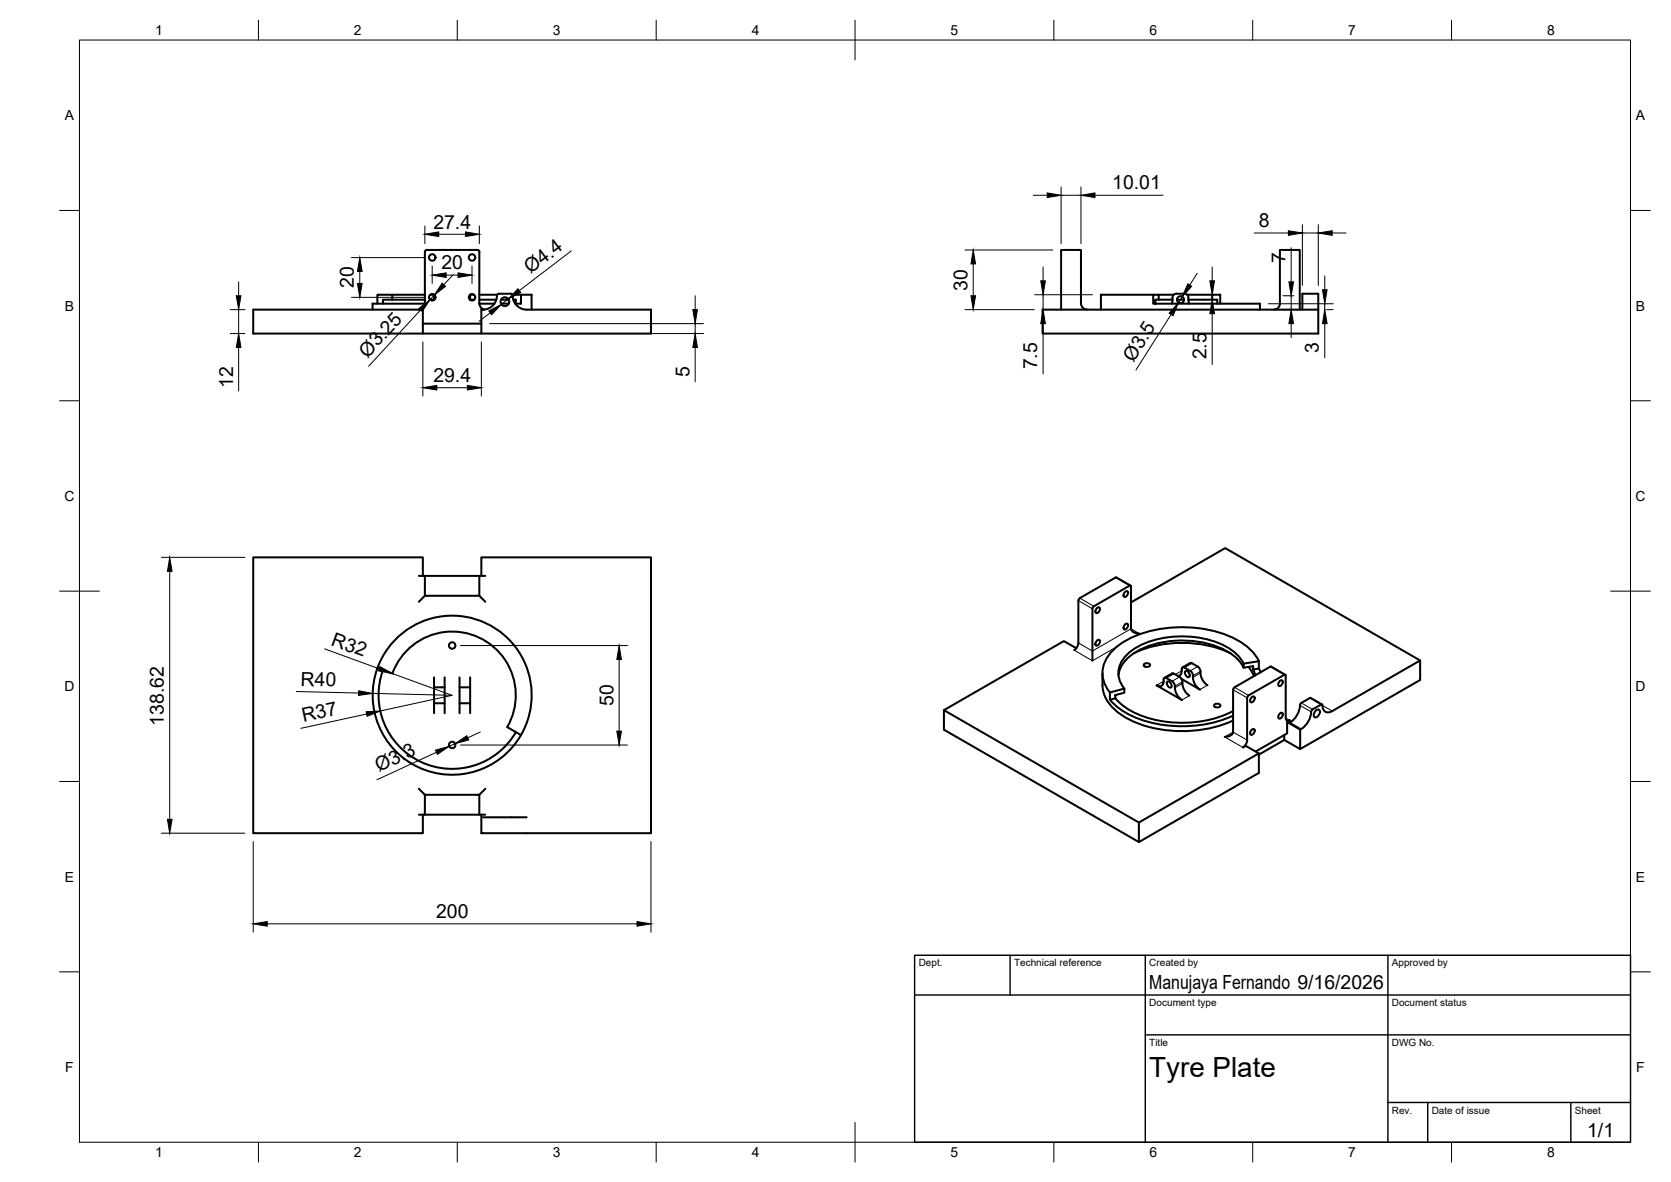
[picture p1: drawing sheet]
<svg xmlns="http://www.w3.org/2000/svg" width="420mm" height="297mm" viewBox="0 0 420 297" stroke-linecap="round" stroke-linejoin="round" font-family="sans-serif">
<!-- layer: Visible -->
<g fill="none" stroke="#000" stroke-width=".51">
<path d="M94.9 76.3v-2.2h3.7v1.2h-2.3v1M98.6 75.3h8.2M98.6 74.1h8.2M106.8 76.3h-13.1v1.5M106.8 76.3a1.49 1.49 0 0 1-1.5 1.5M108.1 75.3h1M108.2 74.1l.9-.1v1.4M118.2 75.3h1M119.2 74.1l-1-.1v1.4M120.5 63.3v13h3.8M120.5 75.3h4.3M120.5 74.1h4.5"/>
<path d="M120.5 63.3v-.2l-.5-.3-12.9 .1-.3 .4v13M120.5 76.3a1.49 1.49 0 0 0 1.3 1.5M125.4 73.8h3l.5 .3a3.6 3.6 0 0 0 3.5 3.7h31.3v6h-100v-6h42.6v6M125.4 73.8l-.4 .3a3.6 3.6 0 0 1-4 3.7v6M125.9 76.3h2M125.9 75.3h1.6M127.5 74.9v.4h.4M128.9 74.1h2.1M129.1 75.3h.6v1M129.6 76.3h1.4v-2.2h2.7v3.7M273.3 77.8a1.52 1.52 0 0 1-1.5-1.5v-13.5h-5v15M290 74.1h-13.2v3.7"/>
<path d="M290.5 76.3v-1h.8v-1.2h-1.3v2.2h26.8v1.5M291.3 75.3h3.5M291.3 74.1h3.8M294.8 75.3a1.17 1.17 0 0 1 1-1.5h2a1.08 1.08 0 0 1 1 1.5M294.8 75.3l-.2 1M295.9 75.3h1.8M298.5 74.1h6.3M298.8 75.3l.2 1M298.8 75.3h6M306.1 76.3v-1h-1.3v-1.2h2v2.2M320.3 77.8a1.49 1.49 0 0 0 1.5-1.5v-13.5h5v15M327.5 77.8v-4h4v10h-69.4v-6h69.4"/>
<path d="M106.3 81.3h14.7M105.3 144.7h16.7M106.3 144.7v-4.6h-42.6v69.3h42.6v-4.7M106.8 144.7v5h13.7v-5M106.8 149.7l-1.5 1.5M120.5 149.7l1.5 1.5M121 144.7v-4.6h42.7v69.3h-42.7v-4.7M271.1 150.9v10.7M274.7 153v13.1M275 152.4l9-5.2h.3l.1 10.8a1.89 1.89 0 0 0 2.1 1.2M275.1 152.4l-.4 .6M275.8 152.9l.4-.3a.76 .76 0 0 1 .2 1 .76 .76 0 0 1-.9 .3v-.5z"/>
<path d="M280.7 145.1l3.6 2.1M280.7 145.1l-9.2 5.2-.3 .6M282.8 148.8l.5-.3a.76 .76 0 0 1 .2 1 .76 .76 0 0 1-1 .3v-.5zM282.8 157l.5-.3a.76 .76 0 0 1 .2 1 .76 .76 0 0 1-1 .3v-.5zM284.4 151.4l23.7-13.7 49 28.3-22.1 12.7a1.58 1.58 0 0 1-1.9 .1 1.58 1.58 0 0 1-.6-1.7h-.3l-2.3 1.3a6.6 6.6 0 0 1-2.7 4.8l-.3 .2M94.9 167.9l3.7 1.4M96.3 168.4a18.5 18.5 0 0 0 9.6 23.1 18.5 18.5 0 0 0 23.8-7.5M98.7 169.2a16 16 0 0 1 21.8-9 16 16 0 0 1 7 22.5M109.1 170.2v9M109.1 176.7h2.7M109.1 172.7h2.7M111.8 170.2v9"/>
<path d="M115.5 170.2v9M115.5 176.7h2.7M115.5 172.7h2.7M118.2 170.2v9M237.3 178.5v4.9l49.1 28.2 30.1-17.4v-4.9M270.6 162.9l-3.1-1.8-30.2 17.4 49.1 28.2 30.1-17.4-3.3-1.9-.7 .4 .9-1 .2-.8 .1-10.9 .2-.3 9.2-5.3 .2 .3v11a.63 .63 0 0 0 1 .2l-.7 .4v2.9l-7.9 4.6M271.1 161.5l-.2 .9-.8 1M275.8 161l.4-.2a.76 .76 0 0 1 .2 1 .76 .76 0 0 1-.9 .3v-.5zM277.2 169.1a10.5 10.5 0 0 0 1.2 7.1 18.4 18.4 0 0 0 11.8 6.8 32.2 32.2 0 0 0 19.9-2M279.1 174l3.6-1v1.1l-2.3 .6v.8l-1.3 .4zM279.1 175.9a21.4 21.4 0 0 0 13.8 6.3 31.9 31.9 0 0 0 17.2-2.4M280.5 175.5a20.2 20.2 0 0 0 13.3 6 28.6 28.6 0 0 0 16.3-2.8"/>
<path d="M285 164.2a29.5 29.5 0 0 1 24.4 0M287.6 166.9a.84 .84 0 0 1 .9-.3 .84 .84 0 0 1 .6 .7 .84 .84 0 0 1-.8 .3 .84 .84 0 0 1-.7-.7zM292.6 171.2a1.08 1.08 0 0 1-.5 1.1 1.08 1.08 0 0 1-1.3-.1l6.4 3.7a3.9 3.9 0 0 1-1.8-3.1M293.6 171.3a1.02 1.02 0 0 1 .8 1.5 1.02 1.02 0 0 1-.8-1.5zM294.7 169.2l.5 .1a2.84 2.84 0 0 1 2.1 1.7 4.2 4.2 0 0 0 1.8 3.8M294.7 169.3l-1.9 1.1M294.7 171.2l-1.7-.9-.4 .2v.7M294.7 171.2l.5 .5 .2 .7M295.4 172.4v.5M297.1 168.2v.4a1.11 1.11 0 0 1-.9 1.3M297.1 168.2l.2-.5 .5 .1 1.7 1 .5 1M298.1 168.6a1.02 1.02 0 0 1 .9 1.6 1.02 1.02 0 0 1-.9-1.6z"/>
<path d="M299.7 166.7l1.4 .8 .7 .9a4.2 4.2 0 0 0 1.8 3.8M299.7 166.7l-.5-.1-1.9 1.1M300 169.8l-.1 .4a3.9 3.9 0 0 0 1.8 3.1l-4.6-2.7M305.3 177.1a.84 .84 0 0 1 .9-.3 .84 .84 0 0 1 .6 .7 .84 .84 0 0 1-.9 .3 .84 .84 0 0 1-.6-.7zM310 173.3v10.7M312.7 166.8l3.8-.6v1.8l-1.4 .2v-.8l-2.4 .4zM312.7 166.8a13.4 13.4 0 0 0-9.4-6.2 24.4 24.4 0 0 0-18.6 2.8 6.6 6.6 0 0 0-3.1 7.9l1.1 1.7M312.7 167.8a12.3 12.3 0 0 0-7.7-5.7 25.4 25.4 0 0 0-19.4 1.7 8.4 8.4 0 0 0-4.4 5.9M313.9 167.6l1.4 2.3M314.7 175.3l.4-.3a.76 .76 0 0 1 .2 1 .76 .76 0 0 1-.9 .3v-.5zM315.1 168.2l.5 1.5M316.5 166.2a15.2 15.2 0 0 0-9.3-7.1 31.6 31.6 0 0 0-24.6 2.2 9.5 9.5 0 0 0-5.4 8.6 8 8 0 0 0 1.9 4.1"/>
<path d="M316.6 168l.3 1M321.7 179.4l.5-.3a.76 .76 0 0 1 .2 1 .76 .76 0 0 1-1 .3v-.5zM321.7 171.2l.5-.3a.76 .76 0 0 1 .2 1 .76 .76 0 0 1-1 .3v-.5zM323.2 169.6l-3.6-2.1h-.2l-9 5.2-.3 .6M330.8 178.6l.3-.2h.5a1.24 1.24 0 0 1-1 1.8 1.09 1.09 0 0 1 .2-1.6zM332.4 177l-2.9-1.6-2.3 1.2a1.33 1.33 0 0 0-.4 1.4 5.6 5.6 0 0 1-2.4 3.5M357.1 166v4.9l-30.2 17.3M105.3 198.2l1.5 1.5M122 198.2l-1.5 1.5M127.5 182.7l3.5 2M310.1 184a1.88 1.88 0 0 1-2.2 1.2M314.7 183.4l.4-.2a.76 .76 0 0 1 .2 1 .76 .76 0 0 1-.9 .3v-.5z"/>
<path d="M322.9 186l-6.4 3.6M323.6 181.4l3.3 2v4.8l-4-2.2v-1.3M105.3 204.7h16.7M106.8 204.7v-5h13.7v5M121.4 205.4h11M286.4 206.7v4.9"/>
<circle cx="108.7" cy="74.7" r=".81"/>
<circle cx="108.7" cy="64.7" r=".81"/>
<circle cx="118.7" cy="64.7" r=".81"/>
<circle cx="118.7" cy="74.7" r=".81"/>
<circle cx="126.9" cy="75.8" r="1.1"/>
<circle cx="296.8" cy="75.3" r=".88"/>
<circle cx="113.7" cy="162.2" r=".81"/>
<circle cx="113.7" cy="174.7" r="20"/>
<circle cx="113.7" cy="187.2" r=".81"/>
</g>
<!-- layer: Visible Narrow -->
<g fill="none" stroke="#000" stroke-width=".25">
<path d="M271.1 150.9l3.6 2.1M271.5 150.3l3.5 2.1M280.5 145.1l3.5 2.1M285.5 159.8l1-.6-2.1-1.2-9.7 5.6-3.6-2M281 162.4l-6.3 3.7-4.6-2.7M292.1 171.5l.4 .2M292.6 171.2l-1.8 1M294.1 169.6l.5 .1M295.2 169.3l-1.9 1.1M296.6 170.1l-1.9 1.1M297.1 168.6l-1.5 .9M297.3 171.8l-1.9 1.1"/>
<path d="M297.3 171.4l-1.9 1M299.1 174.8l-1.9 1.1M299.7 166.7l-1.9 1.1M301.1 167.5l-1.8 1.1M301.8 169.1l-1.8 1.1M301.8 168.7l-1.8 1.1M303.6 172.2l-1.9 1.1M310 173.3l3.6 2.1M310.4 172.7l3.5 2.1M319.4 167.5l3.5 2.1M326.9 177.3l2.8 1.6M327.2 176.6l2.8 1.7"/>
<path d="M329.3 175.4l2.8 1.7M332.5 177.3l2.5 1.4M313.6 186l-3.6-2-2.1 1.2 4.6 2.6M323.3 180.4l1 .6M324.4 181.6l2.8 1.6"/>
</g>
<!-- layer: BORDER -->
<g fill="none" stroke="#000" stroke-width=".25">
<path d="M20 10.1h390v276.9h-390zM65 5.1v5M115 5.1v5M165 5.1v5M215 5.1v10M265 5.1v5M315 5.1v5M365 5.1v5M15 52.9h5M410 52.9h5M15 100.7h5M410 100.7h5"/>
<path d="M15 148.6h10M405 148.6h10M15 196.4h5M410 196.4h5M15 244.2h5M410 244.2h5M65 287v5M115 287v5M165 287v5M215 282.1v9.9M265 287v5M315 287v5"/>
<path d="M365 287v5"/>
</g>
<!-- layer: TITLEBLOCK -->
<path d="M230 240.1h180v46.9h-180zM230 250h180M254 240.1v9.9M288 240.1v46.9M349 240.1v46.9M288 260.1h122M349 277.1h61M359 277.1v9.9M395 277.1v9.9" fill="none" stroke="#000" stroke-width=".36"/>
<!-- layer: FD_Dimensions -->
<g fill="none" stroke="#000" stroke-width=".25">
<path d="M106.8 56.8v4.4M110.3 58.9h6.7M120.5 56.8v4.4M259.8 49.1h3.5M266.8 47v14.2M266.8 49.1h5M271.8 47v14.2M275.3 49.1h17.1M315.4 58.6h8.6M327.5 56.5v15.2M327.5 58.6h4M331.5 56.5v15.2"/>
<path d="M335 58.6h3.5M57.9 77.8h3.7M60 70.8v3.5M60 77.8v6M88.4 64.7h18.2M88.4 74.7h18.2M90.5 68.2v3M105.7 77.9l-13 14.1M108.7 66.8v4.4M109.2 74.1l-1.1 1.2M112.2 69.1h3M114 69l-2.4 2.6"/>
<path d="M118.7 66.8v4.4M123.3 78.6l-2.8 2.1M127.8 75.1l-1.8 1.4M143.7 63l-13.1 10M174.8 74.3v3.5M242.6 62.8h22.1M242.6 77.8h17.5M244.7 66.3v8M260.2 74.1h14.5M262.3 67.1v3.5M262.3 74.1v3.7M264.2 77.8h.2"/>
<path d="M294.5 79l-8.9 14M297.3 74.6l-1 1.5M301 68.7l-1.9 2.9M302.7 74.1h.1M302.7 75.3h.1M304.8 67.1v3.5M304.8 74.1v1.2M304.8 78.8v12.8M318.9 76.3h16.3M322.6 77.8h2.8M322.6 74.3h2.8M324.7 62.3v8.5"/>
<path d="M324.7 74.3v3.5M333.1 69.3v3.5M333.1 76.3v1.5M333.6 77.8h1.6M57.9 83.8h3.7M60 87.3v11M106.3 85.9v13.6M109.8 97.4h7.7M121 85.9v13.6M123.1 83.8h53.8M123.1 81.3h53.8M174.8 81.3v2.5"/>
<path d="M174.8 87.3v8.7M262.3 81.3v12.7M324.7 81.3v3.5M333.1 81.3v8.6M40.6 140.1h21M42.7 143.6v62.3M74.5 173.8l15.7 .4M81.6 163.1l13.8 5M92.2 179.4l-16.6 3.6M93.7 174.3l20 .4M98.6 169.3l15.1 5.4M113.7 174.7l-18.1 4"/>
<path d="M115.8 162.2h42M155.7 165.7v18M109.7 189l-14.9 6.9M114.4 186.9l-1.5 .7M115.8 187.2h42M120.8 183.9l-3.2 1.5M40.6 209.4h21M63.7 211.5v22.8M163.7 211.5v22.8M67.2 232.2h93"/>
</g>
<g fill="#000" stroke="#000" stroke-width=".25">
<path d="M106.8 58.9l3.5-.6v1.1zM117 58.3l3.5 .6-3.5 .5zM263.3 48.5l3.5 .6-3.5 .5zM271.8 49.1l3.5-.6v1.1zM324 58l3.5 .6-3.5 .5zM331.5 58.6l3.5-.6v1.1zM59.4 74.3h1.2l-.6 3.5zM90.5 64.7l.6 3.5h-1.2zM89.9 71.2h1.2l-.6 3.5zM105.3 77.5l2.8-2.2-1.9 3zM111.2 71.2l.8 .8-2.8 2.1zM108.7 69.1l3.5-.5v1.1z"/>
<path d="M115.2 68.6l3.5 .5-3.5 .6zM122.9 78.2l3.1-1.7-2.4 2.6zM130.2 72.6l.7 .9-3.1 1.6zM174.2 77.8h1.2l-.6 3.5zM244.7 62.8l.6 3.5h-1.2zM244.1 74.3h1.2l-.6 3.5zM261.7 70.6h1.1l-.5 3.5zM296.3 76.1l-1.3 3.2-1-.6zM298.7 71.3l.9 .7-2.3 2.6zM304.2 70.6h1.2l-.6 3.5zM304.8 75.3l.6 3.5h-1.2zM324.1 70.8h1.1l-.5 3.5z"/>
<path d="M332.5 72.8h1.2l-.6 3.5zM60 83.8l.6 3.5h-1.2zM106.3 97.4l3.5-.6v1.2zM117.5 96.8l3.5 .6-3.5 .6zM174.8 83.8l.6 3.5h-1.2zM262.3 77.8l.5 3.5h-1.1zM324.7 77.8l.5 3.5h-1.1zM333.1 77.8l.6 3.5h-1.2zM42.7 140.1l.6 3.5h-1.2zM90.2 173.6l3.5 .7-3.5 .5zM92.1 178.9l3.5-.2-3.3 1.3zM95.5 167.5l3.1 1.8-3.5-.7z"/>
<path d="M155.7 162.2l.6 3.5h-1.2zM109.5 188.5l3.4-.9-2.9 2zM114.4 186.9l3-2 .5 1.1zM155.1 183.7h1.2l-.6 3.5zM42.1 205.9h1.2l-.6 3.5zM63.7 232.2l3.5-.6v1.2zM160.2 231.6l3.5 .6-3.5 .6z"/>
</g>
<text font-size="7" x="289" y="270.6">Tyre Plate</text>
<g font-size="4.9">
<text x="279.7" y="47.6">10.01</text>
<text x="109" y="57.5">27.4</text>
<text x="316.5" y="57.1">8</text>
<text x="111" y="67.7">20</text>
<text x="133.4" y="68.9" transform="rotate(-37 133.4 68.9)">Ø4.4</text>
<text x="323.3" y="66.2" transform="rotate(-90 323.3 66.2)">7</text>
<text x="89" y="72.4" transform="rotate(-90 89 72.4)">20</text>
<text x="243.2" y="73" transform="rotate(-90 243.2 73)">30</text>
<text x="331.6" y="88.7" transform="rotate(-90 331.6 88.7)">3</text>
<text x="92.4" y="90.1" transform="rotate(-47 92.4 90.1)">Ø3.25</text>
<text x="109" y="96">29.4</text>
<text x="173.3" y="94.7" transform="rotate(-90 173.3 94.7)">5</text>
<text x="260.8" y="92.8" transform="rotate(-90 260.8 92.8)">7.5</text>
<text x="285" y="91.1" transform="rotate(-58 285 91.1)">Ø3.5</text>
<text x="303.3" y="90.3" transform="rotate(-90 303.3 90.3)">2.5</text>
<text x="58.6" y="97.4" transform="rotate(-90 58.6 97.4)">12</text>
<text x="83.1" y="162" transform="rotate(20 83.1 162)">R32</text>
<text x="75.6" y="172.4" transform="rotate(1 75.6 172.4)">R40</text>
<text x="154.2" y="177.4" transform="rotate(-90 154.2 177.4)">50</text>
<text x="41.2" y="182.3" transform="rotate(-90 41.2 182.3)">138.62</text>
<text x="76.3" y="181.4" transform="rotate(-12 76.3 181.4)">R37</text>
<text x="95.2" y="194" transform="rotate(-25 95.2 194)">Ø3.3</text>
<text x="109.6" y="230.7">200</text>
<text x="289" y="248.5">Manujaya Fernando 9/16/2026</text>
<text x="399.1" y="285.7">1/1</text>
</g>
<g font-size="3.5">
<text x="39" y="8.8">1</text>
<text x="89" y="8.8">2</text>
<text x="139" y="8.8">3</text>
<text x="189" y="8.8">4</text>
<text x="239" y="8.8">5</text>
<text x="289" y="8.8">6</text>
<text x="339" y="8.8">7</text>
<text x="389" y="8.8">8</text>
<text x="16.3" y="30.2">A</text>
<text x="411.3" y="30.2">A</text>
<text x="16.3" y="78">B</text>
<text x="411.3" y="78">B</text>
<text x="16.2" y="125.9">C</text>
<text x="411.2" y="125.9">C</text>
<text x="16.2" y="173.7">D</text>
<text x="411.2" y="173.7">D</text>
<text x="16.3" y="221.6">E</text>
<text x="411.3" y="221.6">E</text>
<text x="16.4" y="269.4">F</text>
<text x="411.4" y="269.4">F</text>
<text x="39" y="290.8">1</text>
<text x="89" y="290.8">2</text>
<text x="139" y="290.8">3</text>
<text x="189" y="290.8">4</text>
<text x="239" y="290.8">5</text>
<text x="289" y="290.8">6</text>
<text x="339" y="290.8">7</text>
<text x="389" y="290.8">8</text>
</g>
<g font-size="2.5">
<text x="231" y="242.9">Dept.</text>
<text x="255" y="242.9">Technical reference</text>
<text x="289" y="242.9">Created by</text>
<text x="350" y="242.9">Approved by</text>
<text x="289" y="252.8">Document type</text>
<text x="350" y="252.8">Document status</text>
<text x="289" y="262.9">Title</text>
<text x="350" y="262.9">DWG No.</text>
<text x="350" y="279.9">Rev.</text>
<text x="360" y="279.9">Date of issue</text>
<text x="396" y="279.9">Sheet</text>
</g>
</svg>
